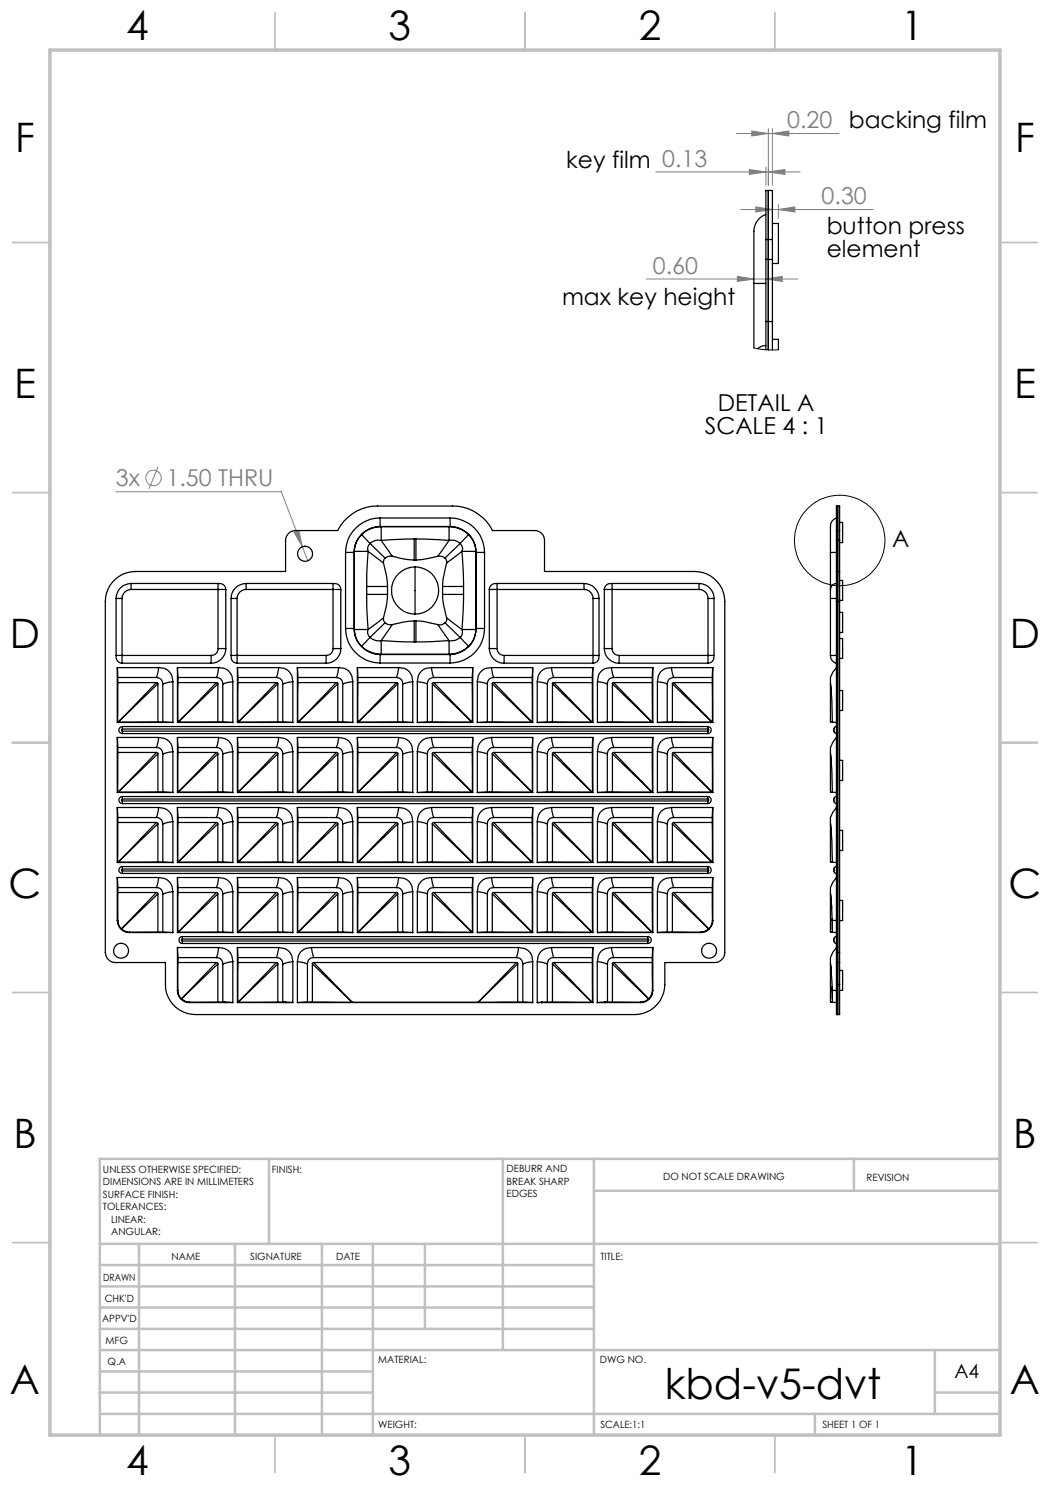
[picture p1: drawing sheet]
<svg xmlns="http://www.w3.org/2000/svg" width="210mm" height="297mm" viewBox="0 0 210 297" stroke-linecap="round" stroke-linejoin="round" font-family="sans-serif">
<g fill="none" stroke="#808080" stroke-width=".2">
<path d="M131.1 34.4h28.9M147.3 26.7h20.5M149.9 33.9l3.3 .5-3.3 .5zM150.4 26.2l3.3 .5-3.3 .5zM153.2 33.4v3.7M153.7 25.7v11.4M153.7 34.4l3.3-.5v1zM154.5 26.7l3.3-.5v1zM154.5 25.7v11.4M129.3 55.8h30.2M147.5 55.3l3.3 .5-3.3 .5zM148.1 41.9h26.6"/>
<path d="M151.2 41.4l3.3 .5-3.3 .5zM153.2 55.8l3.3-.5v1zM154.5 40.9v2.8M155.7 41.9l3.3-.5v1zM155.7 40.9v2.8M23.2 98.4h33.1l4.2 11M31.6 93.3l-1.8 4.5M58.8 106.5l1-.4 .7 3.3zM60.5 109.4l1.1 2.7"/>
<circle cx="30.7" cy="95.6" r="1.56"/>
</g>
<circle cx="167.9" cy="108.1" r="9" fill="none" stroke="#000" stroke-width=".2"/>
<g fill="none" stroke="#c0c0c0" stroke-width=".35">
<path d="M55 2.5v7.5M105 2.5v7.5M155 2.5v7.5M2.5 48.5h7.5M200 48.5h7.5M2.5 98.5h7.5M200 98.5h7.5M2.5 148.5h7.5M200 148.5h7.5M2.5 198.5h7.5M200 198.5h7.5M2.5 248.5h7.5"/>
<path d="M200 248.5h7.5M55 287v7.5M105 287v7.5M155 287v7.5"/>
</g>
<g fill="none" stroke="#c0c0c0" stroke-width=".5">
<path d="M53.8 231.8v17M100.6 231.8v38.2M118.8 231.8v55.2M118.8 238.2h81.2M170.8 231.8v6.4M200 231.8h-180v55.2M20 248.8h180M20 257.3h98.8M20 253h98.8M27.8 248.8v38.2M47 248.8v38.2M64.4 248.8v38.2"/>
<path d="M74.6 248.8v38.2M85 248.8v17M20 265.8h98.8M20 261.5h98.8M20 278.5h54.6M20 274.3h54.6M20 270h180M187 278.5h13M187 270v12.8M20 282.8h180M163 282.8v4.2"/>
</g>
<path d="M10 10h190v277h-190z" fill="none" stroke="#c0c0c0" stroke-width=".7"/>
<g fill="#808080">
<path d="M153.2 55.8l3.3-.5v1zM147.5 55.3l3.3 .5-3.3 .5z"/>
<path d="M58.8 106.5l1.7 2.9-.7-3.3zM150.4 26.2l3.3 .5-3.3 .5zM154.5 26.7l3.3-.5v1zM151.2 41.4l3.3 .5-3.3 .5zM155.7 41.9l3.3-.5v1z"/>
<path d="M149.9 33.9l3.3 .5-3.3 .5zM153.7 34.4l3.3-.5v1z"/>
</g>
<g fill="none" stroke="#000" stroke-width=".25">
<path d="M153.7 38.1v31.9M150.8 56.7h2.4M150.8 56.7v12.9M153.2 47.9v-9.8h1.3v9.8M153.2 47.9v4M153.2 42.9a3.6 3.6 0 0 0-2.4 3.9v9.9M153.2 51.9h1.3M153.2 47.9h1.3M153.2 51.9v12.4M154.5 47.9v4M154.5 44.7h1.2v8h-1.2M154.5 51.9v12.4"/>
<path d="M153.2 64.3v5.7M153.2 69.1a2.49 2.49 0 0 0-1.7 .6M153.2 64.3h1.3M154.5 64.3v5.7M154.5 67.9h1.2v2.1M22.5 116.4a5.9 5.9 0 0 1 4.6-2.1h30v-6.2a1.99 1.99 0 0 1 2-2h8.4a9 9 0 0 1 8-4.9h15a8.8 8.8 0 0 1 8 4.9h8.4a1.93 1.93 0 0 1 2 2v6.2h30.1a6 6 0 0 1 6 6v70.2a2.05 2.05 0 0 1-2.1 2h-9.9v4.4a6 6 0 0 1-6 6h-87.9a6 6 0 0 1-6-6v-4.4h-10a2.05 2.05 0 0 1-2-2v-70.2a5.9 5.9 0 0 1 1.4-3.9zM23.2 119.7h1.2M23.2 119.7v11.4M24.4 119.7v11.4M26.2 116.7v1.2M26.2 116.7a3 3 0 0 0-3 3M26.2 117.9a1.81 1.81 0 0 0-1.8 1.8"/>
<path d="M26.2 116.7h17.4M26.2 117.9h17.4M43.6 116.7a1.29 1.29 0 0 1 1.6 1.2M43.6 117.9h1.6M43.6 116.7v1.2M43.6 117.9v11.8M45.2 117.9v11.8M46.2 119.7h1.2M46.2 119.7v11.4M47.4 119.7v11.4M49.2 116.7v1.2M49.2 116.7a3 3 0 0 0-3 3"/>
<path d="M49.2 117.9a1.81 1.81 0 0 0-1.8 1.8M49.2 116.7h17.4M49.2 117.9h17.4M66.6 116.7a1.29 1.29 0 0 1 1.6 1.2M66.6 117.9h1.6M66.6 116.7v1.2M66.6 117.9v11.8M68.2 117.9v11.8M69.1 110.5h1.7M69.1 110.5v15.2M70.8 110.5v15.2M70.9 110.3h2.7"/>
<path d="M70.9 110.3v15.6M72.3 106.9l1.7 1.8M72.3 106.9a4.8 4.8 0 0 0-1.4 3.4M73.3 118.9l.3 7M73.3 118.9h4.2M73.3 117.3h4.2M73.3 117.3v1.6M73.6 110.3l-.3 7M73.6 110.3l3.1 2.3M74 108.7a1.4 1.4 0 0 0-.4 1.6M74 108.7l3 2.9M76 105.3a5.2 5.2 0 0 0-5.2 5.2"/>
<path d="M76 103.6a6.9 6.9 0 0 0-6.9 6.9M76 103.6v1.7M76 105.3h14M76 103.6h14M76.2 105.3a5.7 5.7 0 0 0-3.9 1.6M76.2 105.3v2.8M76.2 108.1a2.37 2.37 0 0 0-2.2 .6M76.2 108.1l2.3 3.2M76.2 105.3h13.6M76.7 112.6l.7 3 .1 1.7M77 111.6l-.3 .5v.5M77.5 118.9l-.1 1.7-.7 3"/>
<path d="M77.5 117.3v1.6M78.5 111.3l2.3 .5 2 .2M78.5 111.3h-.9l-.6 .3M82.8 107.8l-6.6 .3M82.8 107.8v4.2M82.8 107.8h.4M82.8 112h.4M83 113.4a4.7 4.7 0 0 1 4.7 4.7 4.7 4.7 0 0 1-4.7 4.7M83 113.4v9.4M83 113.4a4.7 4.7 0 0 0-4.7 4.7 4.7 4.7 0 0 0 4.7 4.7M83.2 107.8l6.6 .3M83.2 107.8v4.2"/>
<path d="M87.6 111.3h.9l.5 .3M87.6 111.3l-2.3 .5-2.1 .2M88.5 117.3h4.2M88.5 118.9h4.2M88.5 118.9l.2 1.7 .6 3M88.5 117.3v1.6M89 111.6l.3 .5v.5M89.3 112.6l-.6 3-.2 1.7M89.8 108.1a2.39 2.39 0 0 1 2.2 .6M89.8 105.3v2.8M89.8 105.3a5.9 5.9 0 0 1 3.9 1.6M89.8 108.1l-2.2 3.2"/>
<path d="M90 105.3a5.2 5.2 0 0 1 5.2 5.2M90 103.6v1.7M90 103.6a6.9 6.9 0 0 1 6.9 6.9M92 108.7l.3 .3a1.14 1.14 0 0 1 .1 1.3M92 108.7l-3 2.9M92.4 110.3h2.7M92.4 110.3l.3 7M92.4 110.3l-3.1 2.3M92.7 118.9l-.3 7M92.7 117.3v1.6M93.7 106.9l-1.7 1.8M93.7 106.9a4.6 4.6 0 0 1 1.4 3.4"/>
<path d="M95.1 110.3v15.6M95.2 110.5h1.7M95.2 110.5v15.2M96.9 110.5v15.2M97.9 117.9h1.5M97.9 117.9v11.8M99.4 116.7a1.29 1.29 0 0 0-1.5 1.2M99.4 116.7v1.2M99.4 116.7h17.4M99.4 117.9h17.4M99.4 117.9v11.8M116.8 116.7v1.2"/>
<path d="M116.8 117.9a1.81 1.81 0 0 1 1.8 1.8M116.8 116.7a3 3 0 0 1 3 3M118.6 119.7h1.2M118.6 119.7v11.4M119.8 119.7v11.4M120.9 117.9h1.5M120.9 117.9v11.8M122.4 116.7a1.29 1.29 0 0 0-1.5 1.2M122.4 116.7v1.2M122.4 116.7h17.4M122.4 117.9h17.4M122.4 117.9v11.8"/>
<path d="M139.8 116.7v1.2M139.8 117.9a1.81 1.81 0 0 1 1.8 1.8M139.8 116.7a3 3 0 0 1 3 3M141.6 119.7h1.2M141.6 119.7v11.4M142.8 119.7v11.4M166.1 119.7h1.2M166.1 117.9v1.8M166.1 110.5h1.2M166.1 110.5v7.4M166.1 119.7v11.4M167.3 106.1v-4.9h.6v4.9"/>
<path d="M167.3 114.3v6M167.3 116.7a1.2 1.2 0 0 0-1.2 1.2M167.3 106.1v2M167.3 103.6a1.91 1.91 0 0 0-1.2 2.3v4.6M167.3 114.3h.6M167.3 106.1h.6M167.3 108.1h.6M167.3 108.1v6.2M167.5 101.2v101.7M167.9 114.3v6M167.9 106.1v2M167.9 116.1h.6v4h-.6"/>
<path d="M167.9 104.5h.6v4h-.6M167.9 108.1v6.2M23.2 131.1h1.2M23.2 131.1a1.29 1.29 0 0 0 1.2 1.5M23.5 133.5l.1 2M23.5 133.5h8.2M23.5 133.5v11M23.6 136.5l-.1 7.9M23.6 136.5h7.7M23.6 135.5h7.7M23.6 135.5v1M24.4 131.1v1.5"/>
<path d="M24.4 131.1h17.8M24.4 132.6h17.8M31.3 135.5a1.21 1.21 0 0 1 1.3 1.3M31.3 136.5h.2l.1 .3M31.3 136.5l-7.7 7.9M31.6 136.8l-8 7.6M31.6 136.8v7.6M31.7 133.5l-.4 2M31.7 133.5a2.62 2.62 0 0 1 2.9 2.8M32.6 136.8v7.6M34.6 136.3l-2 .5M34.6 136.3v8.2"/>
<path d="M35.5 133.5l.1 2M35.5 133.5v11M35.5 133.5h8.2M35.6 136.5v7.9M35.6 135.5v1M35.6 136.5h7.7M35.6 135.5h7.7M42.2 131.1v1.5M43.3 135.5a1.21 1.21 0 0 1 1.3 1.3M43.3 136.5h.2l.1 .3M43.3 136.5l-7.7 7.9M43.6 136.8l-8 7.6"/>
<path d="M43.6 136.8v7.6M43.6 129.7h1.6M43.6 129.7a1.33 1.33 0 0 1-1.4 1.4M43.7 133.5l-.4 2M43.7 133.5a2.62 2.62 0 0 1 2.9 2.8M44.6 136.8v7.6M45.2 129.7a2.89 2.89 0 0 1-3 2.9M46.2 131.1h1.2M46.2 131.1a1.29 1.29 0 0 0 1.2 1.5M46.6 136.3l-2 .5M46.6 136.3v8.2M47.4 131.1v1.5"/>
<path d="M47.4 131.1h17.8M47.4 132.6h17.8M47.5 133.5l.1 2M47.5 133.5h8.2M47.5 133.5v11M47.6 136.5v7.9M47.6 136.5h7.7M47.6 135.5h7.7M47.6 135.5v1M55.3 135.5a1.21 1.21 0 0 1 1.3 1.3M55.3 136.5h.2l.1 .3M55.3 136.5l-7.7 7.9"/>
<path d="M55.6 136.8l-8 7.6M55.6 136.8v7.6M55.7 133.5l-.4 2M55.7 133.5a2.62 2.62 0 0 1 2.9 2.8M56.6 136.8v7.6M58.6 136.3l-2 .5M58.6 136.3v8.2M59.5 133.5l.1 2M59.5 133.5h8.2M59.5 133.5v11M59.6 136.5l-.1 7.9M59.6 136.5h7.7"/>
<path d="M59.6 135.5h7.7M59.6 135.5v1M65.2 131.1v1.5M66.6 129.7h1.6M66.6 129.7a1.33 1.33 0 0 1-1.4 1.4M67.3 135.5a1.21 1.21 0 0 1 1.2 1.3M67.3 136.5l.2 .1 .1 .2M67.3 136.5l-7.7 7.9M67.6 136.8l-8 7.6M67.6 136.8v7.6M67.7 133.5l-.4 2M67.7 133.5a2.57 2.57 0 0 1 2.9 2.8"/>
<path d="M68.2 129.7a2.89 2.89 0 0 1-3 2.9M68.5 136.8v7.6M69.1 125.7a7 7 0 0 0 6.9 6.9M69.1 125.7h1.7M70.6 136.3l-2.1 .5M70.6 136.3v8.2M70.8 125.7a5.3 5.3 0 0 0 5.2 5.2M70.9 125.9a4.7 4.7 0 0 0 1.4 3.4M70.9 125.9h2.7M71.5 133.5l.1 2M71.5 133.5h8.2M71.5 133.5v11"/>
<path d="M71.6 136.5l-.1 7.9M71.6 136.5h7.7M71.6 135.5v1M71.6 135.5h7.7M72.3 129.3a5.7 5.7 0 0 0 3.9 1.5M73.6 125.9a1.37 1.37 0 0 0 .4 1.6M74 127.5l-1.7 1.8M74 127.5a2.55 2.55 0 0 0 2.2 .6M76 130.9v1.7M76 130.9h14M76 132.6h14M76.2 128.1v2.7"/>
<path d="M76.2 128.1l6.6 .3M76.2 130.8h13.6M76.7 123.6l-3.1 2.3M76.7 123.6v.5l.3 .5M77 124.6l-3 2.9M77 124.6l.5 .3h1M78.5 124.9l-2.3 3.2M79.3 135.5a1.16 1.16 0 0 1 1.2 1.3M79.3 136.5l.2 .1 .1 .2M79.3 136.5l-7.7 7.9M79.6 136.8l-8 7.6M79.6 136.8v7.6"/>
<path d="M79.7 133.5l-.4 2M79.7 133.5a2.57 2.57 0 0 1 2.8 2.8M80.5 136.8v7.6M82.5 136.3l-2 .5M82.5 136.3v8.2h-11M82.8 124.2v4.2M82.8 124.2h-1l-3.3 .7M82.8 128.4h.4M82.8 124.2h.4M83.2 124.2v4.2M83.2 124.2l1.4 .1 3 .6M83.5 136.3l2 .5"/>
<path d="M83.5 136.3v8.2M85.5 136.8v7.6M86.3 133.5l.4 2M86.3 133.5a2.62 2.62 0 0 0-2.8 2.8M86.3 133.5h8.2M86.5 136.8l7.9 7.6M86.5 136.8v7.6M86.7 135.5a1.21 1.21 0 0 0-1.2 1.3M86.7 136.5h-.1l-.1 .3M86.7 136.5l7.7 7.9M86.7 136.5h7.7M86.7 135.5h7.7"/>
<path d="M87.6 124.9l2.2 3.2M89 124.6l3 2.9M89 124.6l-.5 .3h-.9M89.3 123.6l3.1 2.3M89.3 123.6a.91 .91 0 0 1-.3 1M89.8 128.1v2.7M89.8 128.1l-6.6 .3M90 130.9v1.7M92 127.5a2.51 2.51 0 0 1-2.2 .6M92 127.5l1.7 1.8M92.4 125.9a1.47 1.47 0 0 1-.4 1.6M92.4 125.9h2.7"/>
<path d="M93.7 129.3a5.9 5.9 0 0 1-3.9 1.5M94.4 136.5l.1 7.9M94.4 135.5v1M94.5 133.5l-.1 2M94.5 133.5v11M95.1 125.9a4.5 4.5 0 0 1-1.4 3.4M95.2 125.7a5.2 5.2 0 0 1-5.2 5.2M95.2 125.7h1.7M95.5 136.3l2 .5M95.5 136.3v8.2M96.9 125.7a6.9 6.9 0 0 1-6.9 6.9M97.5 136.8v7.6"/>
<path d="M97.9 129.7h1.5M97.9 129.7a2.95 2.95 0 0 0 2.9 2.9M98.3 133.5l.4 2M98.3 133.5a2.62 2.62 0 0 0-2.8 2.8M98.3 133.5h8.2M98.5 136.8l7.9 7.6M98.5 136.8v7.6M98.7 135.5a1.21 1.21 0 0 0-1.2 1.3M98.7 136.5h-.1l-.1 .3M98.7 136.5l7.7 7.9M98.7 136.5h7.7M98.7 135.5h7.7"/>
<path d="M99.4 129.7a1.39 1.39 0 0 0 1.4 1.4M100.8 131.1v1.5M100.8 131.1h17.8M100.8 132.6h17.8M106.4 136.5l.1 7.9M106.4 135.5v1M106.5 133.5l-.1 2M106.5 133.5v11M107.5 136.3l2 .5M107.5 136.3v8.2M109.5 136.8v7.6M110.3 133.5l.4 2"/>
<path d="M110.3 133.5a2.62 2.62 0 0 0-2.8 2.8M110.3 133.5h8.3M110.5 136.8l7.9 7.6M110.5 136.8v7.6M110.7 135.5a1.21 1.21 0 0 0-1.2 1.3M110.7 136.5l-.2 .1v.2M110.7 136.5l7.7 7.9M110.7 136.5h7.8M110.7 135.5h7.8M118.5 136.5v7.9M118.5 135.5v1M118.6 133.5l-.1 2"/>
<path d="M118.6 133.5v11M118.6 131.1h1.2M118.6 131.1v1.5M119.5 136.3l2 .5M119.5 136.3v8.2M119.8 131.1a1.29 1.29 0 0 1-1.2 1.5M120.9 129.7h1.5M120.9 129.7a2.95 2.95 0 0 0 2.9 2.9M121.5 136.8v7.6M122.3 133.5l.4 2M122.3 133.5a2.57 2.57 0 0 0-2.8 2.8M122.3 133.5h8.3"/>
<path d="M122.4 129.7a1.39 1.39 0 0 0 1.4 1.4M122.5 136.8l7.9 7.6M122.5 136.8v7.6M122.7 135.5a1.21 1.21 0 0 0-1.2 1.3M122.7 136.5l-.2 .1v.2M122.7 136.5l7.7 7.9M122.7 136.5h7.8M122.7 135.5h7.8M123.8 131.1v1.5M123.8 131.1h17.8M123.8 132.6h17.8M130.5 136.5v7.9"/>
<path d="M130.5 135.5v1M130.6 133.5l-.1 2M130.6 133.5v11M131.5 136.3l2 .5M131.5 136.3v8.2M133.5 136.8v7.6M134.3 133.5l.4 2M134.3 133.5a2.57 2.57 0 0 0-2.8 2.8M134.3 133.5h8.3M134.5 136.8l7.9 7.6M134.5 136.8v7.6M134.7 135.5a1.21 1.21 0 0 0-1.2 1.3"/>
<path d="M134.7 136.5l-.2 .1v.2M134.7 136.5l7.7 7.9M134.7 136.5h7.8M134.7 135.5h7.8M141.6 131.1h1.2M141.6 131.1v1.5M142.5 136.5v7.9M142.5 135.5v1M142.6 133.5l-.1 2M142.6 133.5v11M142.8 131.1a1.29 1.29 0 0 1-1.2 1.5M166.1 131.1h1.2"/>
<path d="M166.1 131.1a1.54 1.54 0 0 0 1.2 1.5M166.2 138.5l-.1-1.7v7.6h.4M167.3 133.5l-.7 .9-.5 1.1 .4 8.9M167.3 120.3h.6M167.3 120.3v70.2M167.9 138.1h.6v4h-.6M167.9 122.5h.6v4h-.6M167.9 127.7h.6v4h-.6M167.9 120.3v70.2M23.5 147.5l.1 2M23.5 147.5h8.2M23.5 158.5h11.1"/>
<path d="M23.5 144.5h11.1M23.5 147.5v11M23.5 144.4h.1M23.5 158.4h.1M23.5 158.4v.1M23.5 144.4v.1M23.6 150.5l-.1 7.9M23.6 149.5v1M23.6 150.5h7.7M23.6 149.5h7.7M24.5 145.8a.21 .21 0 0 0-.2 .2 .21 .21 0 0 0 .2 .2M24.5 146.2v.5"/>
<path d="M24.5 145.3a.71 .71 0 0 0-.7 .7 .71 .71 0 0 0 .7 .7M24.5 145.3v.5M24.5 159.8a.19 .19 0 0 0-.2 .2 .19 .19 0 0 0 .2 .2M24.5 159.3a.71 .71 0 0 0-.7 .7 .71 .71 0 0 0 .7 .7M24.5 159.3v.5M24.5 159.8h117.1M24.5 159.3h117.1M24.5 146.7h117.1M24.5 146.2h117.1M24.5 145.8h117.1M24.5 145.3h117.1M31.3 149.5a1.21 1.21 0 0 1 1.3 1.3"/>
<path d="M31.3 150.5l.3 .3M31.3 150.5l-7.7 7.9M31.6 144.4h-8M31.6 150.8l-8 7.6M31.6 158.4h-8M31.6 150.8v7.6M31.6 144.4h1M31.6 158.4h1M31.7 147.5l-.4 2M31.7 147.5a2.67 2.67 0 0 1 2.9 2.9M32.6 144.4l2 .1M32.6 158.4l2 .1"/>
<path d="M32.6 150.8v7.6M34.6 150.4l-2 .4M34.6 150.4v8.1M35.5 147.5l.1 2M35.5 147.5v11M35.5 147.5h8.2M35.5 158.5h11.1M35.5 144.5h11.1M35.6 144.4h.1M35.6 158.4h.1M35.6 158.4l-.1 .1M35.6 144.4l-.1 .1"/>
<path d="M35.6 150.5v7.9M35.6 149.5v1M35.6 150.5h7.7M35.6 149.5h7.7M43.3 149.5a1.21 1.21 0 0 1 1.3 1.3M43.3 150.5l.3 .3M43.3 150.5l-7.7 7.9M43.6 150.8l-8 7.6M43.6 158.4h-8M43.6 144.4h-8M43.6 150.8v7.6M43.6 144.4h1"/>
<path d="M43.6 158.4h1M43.7 147.5l-.4 2M43.7 147.5a2.67 2.67 0 0 1 2.9 2.9M44.6 144.4l2 .1M44.6 158.4l2 .1M44.6 150.8v7.6M46.6 150.4l-2 .4M46.6 150.4v8.1M47.5 147.5l.1 2M47.5 147.5h8.2M47.5 158.5h11.1M47.5 144.5h11.1"/>
<path d="M47.5 147.5v11M47.6 144.4h.1M47.6 158.4h.1M47.6 158.4l-.1 .1M47.6 144.4l-.1 .1M47.6 150.5v7.9M47.6 150.5h7.7M47.6 149.5h7.7M47.6 149.5v1M55.3 149.5a1.21 1.21 0 0 1 1.3 1.3M55.3 150.5l.3 .3M55.3 150.5l-7.7 7.9"/>
<path d="M55.6 150.8l-8 7.6M55.6 158.4h-8M55.6 144.4h-8M55.6 150.8v7.6M55.6 144.4h1M55.6 158.4h1M55.7 147.5l-.4 2M55.7 147.5a2.67 2.67 0 0 1 2.9 2.9M56.6 158.4l2 .1M56.6 144.4l2 .1M56.6 150.8v7.6M58.6 150.4l-2 .4"/>
<path d="M58.6 150.4v8.1M59.5 147.5l.1 2M59.5 147.5h8.2M59.5 147.5v11M59.5 158.5h11.1M59.5 144.5h11.1M59.5 144.4h.1M59.5 158.4h.1M59.5 144.4v.1M59.5 158.4v.1M59.6 150.5l-.1 7.9M59.6 149.5v1"/>
<path d="M59.6 150.5h7.7M59.6 149.5h7.7M67.3 149.5a1.21 1.21 0 0 1 1.2 1.3M67.3 150.5l.2 .1 .1 .2M67.3 150.5l-7.7 7.9M67.6 150.8l-8 7.6M67.6 158.4h-8M67.6 144.4h-8M67.6 150.8v7.6M67.6 144.4h.9M67.6 158.4h.9M67.7 147.5l-.4 2"/>
<path d="M67.7 147.5a2.62 2.62 0 0 1 2.9 2.9M68.5 158.4l2.1 .1M68.5 144.4l2.1 .1M68.5 150.8v7.6M70.6 150.4l-2.1 .4M70.6 150.4v8.1M71.5 147.5l.1 2M71.5 147.5h8.2M71.5 147.5v11M71.5 144.4h.1M71.5 158.4h.1M71.5 144.4v.1"/>
<path d="M71.5 158.4v.1M71.6 150.5l-.1 7.9M71.6 149.5v1M71.6 150.5h7.7M71.6 149.5h7.7M79.3 149.5a1.16 1.16 0 0 1 1.2 1.3M79.3 150.5l.2 .1 .1 .2M79.3 150.5l-7.7 7.9M79.6 150.8l-8 7.6M79.6 158.4h-8M79.6 144.4h-8M79.6 150.8v7.6"/>
<path d="M79.6 144.4h.9M79.6 158.4h.9M79.7 147.5l-.4 2M79.7 147.5a2.62 2.62 0 0 1 2.8 2.9M80.5 158.4l2.1 .1M80.5 144.4l2.1 .1M80.5 150.8v7.6M82.5 150.4l-2 .4M82.5 150.4v8.1h-11M83.5 150.4l2 .4M83.5 150.4v8.1M83.5 158.5h11"/>
<path d="M83.5 144.5h11M85.5 144.4l-2 .1M85.5 158.4l-2 .1M85.5 144.4h1M85.5 158.4h1M85.5 150.8v7.6M86.3 147.5l.4 2M86.3 147.5a2.67 2.67 0 0 0-2.8 2.9M86.3 147.5h8.2M86.5 144.4h7.9M86.5 150.8l7.9 7.6M86.5 158.4h7.9"/>
<path d="M86.5 150.8v7.6M86.7 149.5a1.21 1.21 0 0 0-1.2 1.3M86.7 150.5l-.2 .3M86.7 150.5l7.7 7.9M86.7 150.5h7.7M86.7 149.5h7.7M94.4 144.4h.1M94.4 158.4h.1M94.4 150.5l.1 7.9M94.4 149.5v1M94.5 144.4v.1M94.5 158.4v.1"/>
<path d="M94.5 147.5l-.1 2M94.5 147.5v11M95.5 150.4l2 .4M95.5 150.4v8.1M95.5 158.5h11M95.5 144.5h11M97.5 144.4l-2 .1M97.5 158.4l-2 .1M97.5 144.4h1M97.5 158.4h1M97.5 150.8v7.6M98.3 147.5l.4 2"/>
<path d="M98.3 147.5a2.67 2.67 0 0 0-2.8 2.9M98.3 147.5h8.2M98.5 144.4h7.9M98.5 150.8l7.9 7.6M98.5 158.4h7.9M98.5 150.8v7.6M98.7 149.5a1.21 1.21 0 0 0-1.2 1.3M98.7 150.5l-.2 .3M98.7 150.5l7.7 7.9M98.7 150.5h7.7M98.7 149.5h7.7M106.4 144.4h.1"/>
<path d="M106.4 158.4h.1M106.4 150.5l.1 7.9M106.4 149.5v1M106.5 158.4v.1M106.5 144.4v.1M106.5 147.5l-.1 2M106.5 147.5v11M107.5 150.4l2 .4M107.5 150.4v8.1M107.5 158.5h11.1M107.5 144.5h11.1M109.5 158.4l-2 .1"/>
<path d="M109.5 144.4l-2 .1M109.5 144.4h1M109.5 158.4h1M109.5 150.8v7.6M110.3 147.5l.4 2M110.3 147.5a2.67 2.67 0 0 0-2.8 2.9M110.3 147.5h8.3M110.5 144.4h7.9M110.5 150.8l7.9 7.6M110.5 158.4h7.9M110.5 150.8v7.6M110.7 149.5a1.21 1.21 0 0 0-1.2 1.3"/>
<path d="M110.7 150.5l-.2 .1v.2M110.7 150.5l7.7 7.9M110.7 150.5h7.8M110.7 149.5h7.8M118.4 144.4h.1M118.4 158.4h.1M118.5 150.5v7.9M118.5 149.5v1M118.5 158.4l.1 .1M118.5 144.4l.1 .1M118.6 147.5l-.1 2M118.6 147.5v11"/>
<path d="M119.5 150.4l2 .4M119.5 150.4v8.1M119.5 158.5h11.1M119.5 144.5h11.1M121.5 144.4l-2 .1M121.5 158.4l-2 .1M121.5 144.4h1M121.5 158.4h1M121.5 150.8v7.6M122.3 147.5l.4 2M122.3 147.5a2.62 2.62 0 0 0-2.8 2.9M122.3 147.5h8.3"/>
<path d="M122.5 150.8l7.9 7.6M122.5 158.4h7.9M122.5 144.4h7.9M122.5 150.8v7.6M122.7 149.5a1.21 1.21 0 0 0-1.2 1.3M122.7 150.5l-.2 .1v.2M122.7 150.5l7.7 7.9M122.7 150.5h7.8M122.7 149.5h7.8M130.4 144.4h.1M130.4 158.4h.1M130.5 150.5v7.9"/>
<path d="M130.5 149.5v1M130.5 158.4l.1 .1M130.5 144.4l.1 .1M130.6 147.5l-.1 2M130.6 147.5v11M131.5 150.4l2 .4M131.5 150.4v8.1M131.5 158.5h11.1M131.5 144.5h11.1M133.5 158.4l-2 .1M133.5 144.4l-2 .1M133.5 144.4h1"/>
<path d="M133.5 158.4h1M133.5 150.8v7.6M134.3 147.5l.4 2M134.3 147.5a2.62 2.62 0 0 0-2.8 2.9M134.3 147.5h8.3M134.5 150.8l7.9 7.6M134.5 158.4h7.9M134.5 144.4h7.9M134.5 150.8v7.6M134.7 149.5a1.21 1.21 0 0 0-1.2 1.3M134.7 150.5l-.2 .1v.2M134.7 150.5l7.7 7.9"/>
<path d="M134.7 150.5h7.8M134.7 149.5h7.8M141.6 145.8a.22 .22 0 0 1 .1 .2 .22 .22 0 0 1-.1 .2M141.6 145.3v.5M141.6 145.3a.71 .71 0 0 1 .6 .7 .71 .71 0 0 1-.6 .7M141.6 146.2v.5M141.6 159.8a.19 .19 0 0 1 .1 .2 .19 .19 0 0 1-.1 .2M141.6 159.3v.5M141.6 159.3a.71 .71 0 0 1 .6 .7 .71 .71 0 0 1-.6 .7M142.4 144.4h.1M142.4 158.4h.1M142.5 150.5v7.9"/>
<path d="M142.5 149.5v1M142.5 158.4l.1 .1M142.5 144.4l.1 .1M142.6 147.5l-.1 2M142.6 147.5v11M166.2 152.5l-.1-1.7v7.6h.4M166.5 158.4l.8 .1M166.5 144.4l.8 .1M167.3 147.5l-.7 .9-.5 1.1 .4 8.9M167.3 159.3a.75 .75 0 0 0-.5 .7 .75 .75 0 0 0 .5 .7M167.3 145.3a.75 .75 0 0 0-.5 .7 .75 .75 0 0 0 .5 .7M167.9 152.1h.6v4h-.6"/>
<path d="M23.5 175.5l.1 2M23.5 161.5l.1 2M23.5 175.5h8.2M23.5 161.5h8.2M23.5 172.5h11.1M23.5 161.5v11M23.5 175.5v8.6M23.5 172.4h.1M23.5 172.4v.1M23.6 164.5l-.1 7.9M23.6 178.5v5.5M23.6 164.5h7.7"/>
<path d="M23.6 163.5v1M23.6 177.5v1M23.6 163.5h7.7M23.6 178.5h7.7M23.6 177.5h7.7M24.5 160.2v.5M24.5 173.8a.19 .19 0 0 0-.2 .2 .19 .19 0 0 0 .2 .2M24.5 174.2v.5M24.5 173.3a.69 .69 0 0 0-.7 .7 .69 .69 0 0 0 .7 .7M24.5 173.3v.5M24.5 173.8h117.1M24.5 173.3h117.1"/>
<path d="M24.5 174.7h117.1M24.5 174.2h117.1M24.5 160.7h117.1M24.5 160.2h117.1M31.3 177.5a1.21 1.21 0 0 1 1.3 1.3M31.3 163.5l.7 .2a1.13 1.13 0 0 1 .6 1.1M31.3 164.5l.3 .3M31.3 178.5l.3 .3M31.3 178.5l-7 7.3-.6-.9-.1-.9M31.3 164.5l-7.7 7.9M31.6 164.8l-8 7.6M31.6 172.4h-8"/>
<path d="M31.6 178.8l-7.3 7M31.6 164.8v7.6M31.6 178.8v7.6M31.6 172.4h1M31.7 175.5l-.4 2M31.7 175.5a2.67 2.67 0 0 1 2.9 2.8M31.7 161.5l-.4 2M31.7 161.5a2.67 2.67 0 0 1 2.9 2.8M32.6 172.4l2 .1M32.6 164.8v7.6M32.6 178.8v7.6M34.6 178.3l-2 .5"/>
<path d="M34.6 164.3l-2 .5M34.6 164.3v8.2M34.6 178.3v8.2M35.5 161.5l.1 2M35.5 175.5l.1 2M35.5 161.5v11M35.5 175.5v11M35.5 175.5h8.2M35.5 161.5h8.2M35.5 172.5h11.1M35.6 172.4h.1M35.6 172.4l-.1 .1"/>
<path d="M35.6 164.5v7.9M35.6 178.5v7.9M35.6 163.5v1M35.6 177.5v1M35.6 164.5h7.7M35.6 163.5h7.7M35.6 178.5h7.7M35.6 177.5h7.7M43.3 163.5a1.21 1.21 0 0 1 1.3 1.3M43.3 177.5a1.21 1.21 0 0 1 1.3 1.3M43.3 178.5l.3 .3M43.3 164.5l.3 .3"/>
<path d="M43.3 178.5l-7.7 7.9M43.3 164.5l-7.7 7.9M43.6 164.8l-8 7.6M43.6 172.4h-8M43.6 178.8l-8 7.6M43.6 164.8v7.6M43.6 178.8v7.6M43.6 172.4h1M43.7 161.5l-.4 2M43.7 161.5a2.67 2.67 0 0 1 2.9 2.8M43.7 175.5l-.4 2M43.7 175.5a2.67 2.67 0 0 1 2.9 2.8"/>
<path d="M44.6 172.4l2 .1M44.6 164.8v7.6M44.6 178.8v7.6M46.6 164.3l-2 .5M46.6 178.3l-2 .5M46.6 164.3v8.2M46.6 178.3v8.2M47.5 161.5l.1 2M47.5 175.5l.1 2M47.5 175.5h8.2M47.5 161.5h8.2M47.5 172.5h11.1"/>
<path d="M47.5 161.5v11M47.5 175.5v11M47.6 172.4h.1M47.6 172.4l-.1 .1M47.6 178.5v7.9M47.6 164.5v7.9M47.6 164.5h7.7M47.6 163.5h7.7M47.6 178.5h7.7M47.6 177.5h7.7M47.6 163.5v1M47.6 177.5v1"/>
<path d="M55.3 163.5l.7 .2a1.04 1.04 0 0 1 .6 1.1M55.3 177.5a1.21 1.21 0 0 1 1.3 1.3M55.3 164.5l.3 .3M55.3 178.5l.3 .3M55.3 164.5l-7.7 7.9M55.3 178.5l-7.7 7.9M55.6 164.8l-8 7.6M55.6 172.4h-8M55.6 178.8l-8 7.6M55.6 164.8v7.6M55.6 178.8v7.6M55.6 172.4h1"/>
<path d="M55.7 161.5l-.4 2M55.7 161.5a2.67 2.67 0 0 1 2.9 2.8M55.7 175.5l-.4 2M55.7 175.5a2.67 2.67 0 0 1 2.9 2.8M56.6 172.4l2 .1M56.6 164.8v7.6M56.6 178.8v7.6M58.6 164.3l-2 .5M58.6 178.3l-2 .5M58.6 164.3v8.2M58.6 178.3v8.2M59.5 175.5l.1 2"/>
<path d="M59.5 161.5l.1 2M59.5 175.5h8.2M59.5 161.5h8.2M59.5 161.5v11M59.5 175.5v11M59.5 172.5h11.1M59.5 172.4h.1M59.5 172.4v.1M59.6 164.5l-.1 7.9M59.6 178.5l-.1 7.9M59.6 164.5h7.7M59.6 163.5h7.7"/>
<path d="M59.6 178.5h7.7M59.6 163.5v1M59.6 177.5v1M59.6 177.5h7.7M67.3 177.5a1.21 1.21 0 0 1 1.2 1.3M67.3 163.5l.7 .2a1.04 1.04 0 0 1 .5 1.1M67.3 178.5l.2 .1 .1 .2M67.3 164.5l.2 .1 .1 .2M67.3 178.5l-7.7 7.9M67.3 164.5l-7.7 7.9M67.6 178.8l-8 7.6M67.6 164.8l-8 7.6"/>
<path d="M67.6 172.4h-8M67.6 164.8v7.6M67.6 178.8v7.6M67.6 172.4h.9M67.7 175.5l-.4 2M67.7 175.5a2.62 2.62 0 0 1 2.9 2.8M67.7 161.5l-.4 2M67.7 161.5a2.62 2.62 0 0 1 2.9 2.8M68.5 172.4l2.1 .1M68.5 164.8v7.6M68.5 178.8v7.6M70.6 178.3l-2.1 .5"/>
<path d="M70.6 164.3l-2.1 .5M70.6 164.3v8.2M70.6 178.3v8.2M71.5 161.5l.1 2M71.5 175.5l.1 2M71.5 175.5h8.2M71.5 161.5h8.2M71.5 161.5v11M71.5 175.5v11M71.5 172.4h.1M71.5 172.4v.1M71.6 164.5l-.1 7.9"/>
<path d="M71.6 178.5l-.1 7.9M71.6 163.5v1M71.6 177.5v1M71.6 164.5h7.7M71.6 163.5h7.7M71.6 178.5h7.7M71.6 177.5h7.7M79.3 163.5l.7 .2a1.04 1.04 0 0 1 .5 1.1M79.3 177.5a1.16 1.16 0 0 1 1.2 1.3M79.3 178.5l.2 .1 .1 .2M79.3 164.5l.2 .1 .1 .2M79.3 178.5l-7.7 7.9"/>
<path d="M79.3 164.5l-7.7 7.9M79.6 164.8l-8 7.6M79.6 172.4h-8M79.6 178.8l-8 7.6M79.6 164.8v7.6M79.6 178.8v7.6M79.6 172.4h.9M79.7 161.5l-.4 2M79.7 161.5a2.62 2.62 0 0 1 2.8 2.8M79.7 175.5l-.4 2M79.7 175.5a2.62 2.62 0 0 1 2.8 2.8M80.5 172.4l2.1 .1"/>
<path d="M80.5 164.8v7.6M80.5 178.8v7.6M82.5 164.3l-2 .5M82.5 178.3l-2 .5M82.5 164.3v8.2h-11M82.5 178.3v8.2h-11M83.5 178.3l2 .5M83.5 164.3l2 .5M83.5 164.3v8.2M83.5 178.3v8.2M83.5 172.5h11M85.5 172.4l-2 .1"/>
<path d="M85.5 172.4h1M85.5 164.8v7.6M85.5 178.8v7.6M86.3 175.5l.4 2M86.3 175.5a2.67 2.67 0 0 0-2.8 2.8M86.3 161.5l.4 2M86.3 161.5a2.67 2.67 0 0 0-2.8 2.8M86.3 175.5h8.2M86.3 161.5h8.2M86.5 178.8l7.9 7.6M86.5 164.8l7.9 7.6M86.5 172.4h7.9"/>
<path d="M86.5 164.8v7.6M86.5 178.8v7.6M86.7 177.5a1.21 1.21 0 0 0-1.2 1.3M86.7 163.5a1.21 1.21 0 0 0-1.2 1.3M86.7 178.5l-.2 .3M86.7 164.5l-.2 .3M86.7 164.5l7.7 7.9M86.7 178.5l7.7 7.9M86.7 164.5h7.7M86.7 163.5h7.7M86.7 178.5h7.7M86.7 177.5h7.7"/>
<path d="M94.4 172.4h.1M94.4 164.5l.1 7.9M94.4 178.5l.1 7.9M94.4 163.5v1M94.4 177.5v1M94.5 172.4v.1M94.5 175.5l-.1 2M94.5 161.5l-.1 2M94.5 161.5v11M94.5 175.5v11M95.5 164.3l2 .5M95.5 178.3l2 .5"/>
<path d="M95.5 164.3v8.2M95.5 178.3v8.2M95.5 172.5h11M97.5 172.4l-2 .1M97.5 172.4h1M97.5 164.8v7.6M97.5 178.8v7.6M98.3 161.5l.4 2M98.3 161.5a2.67 2.67 0 0 0-2.8 2.8M98.3 175.5l.4 2M98.3 175.5a2.67 2.67 0 0 0-2.8 2.8M98.3 175.5h8.2"/>
<path d="M98.3 161.5h8.2M98.5 164.8l7.9 7.6M98.5 172.4h7.9M98.5 178.8l7.9 7.6M98.5 164.8v7.6M98.5 178.8v7.6M98.7 163.5a1.21 1.21 0 0 0-1.2 1.3M98.7 177.5a1.21 1.21 0 0 0-1.2 1.3M98.7 164.5l-.2 .3M98.7 178.5l-.2 .3M98.7 178.5l7.7 7.9M98.7 164.5l7.7 7.9"/>
<path d="M98.7 164.5h7.7M98.7 163.5h7.7M98.7 178.5h7.7M98.7 177.5h7.7M106.4 172.4h.1M106.4 178.5l.1 7.9M106.4 164.5l.1 7.9M106.4 163.5v1M106.4 177.5v1M106.5 172.4v.1M106.5 175.5l-.1 2M106.5 161.5l-.1 2"/>
<path d="M106.5 161.5v11M106.5 175.5v11M107.5 178.3l2 .5M107.5 164.3l2 .5M107.5 164.3v8.2M107.5 178.3v8.2M107.5 172.5h11.1M109.5 172.4l-2 .1M109.5 172.4h1M109.5 164.8v7.6M109.5 178.8v7.6M110.3 175.5l.4 2"/>
<path d="M110.3 175.5a2.67 2.67 0 0 0-2.8 2.8M110.3 161.5l.4 2M110.3 161.5a2.67 2.67 0 0 0-2.8 2.8M110.3 175.5h8.3M110.3 161.5h8.3M110.5 178.8l7.9 7.6M110.5 164.8l7.9 7.6M110.5 172.4h7.9M110.5 164.8v7.6M110.5 178.8v7.6M110.7 177.5a1.21 1.21 0 0 0-1.2 1.3M110.7 163.5a1.21 1.21 0 0 0-1.2 1.3"/>
<path d="M110.7 178.5l-.2 .1v.2M110.7 164.5l-.2 .1v.2M110.7 178.5l7.7 7.9M110.7 164.5l7.7 7.9M110.7 164.5h7.8M110.7 163.5h7.8M110.7 178.5h7.8M110.7 177.5h7.8M118.4 172.4h.1M118.5 178.5v7.9M118.5 164.5v7.9M118.5 163.5v1"/>
<path d="M118.5 177.5v1M118.5 172.4l.1 .1M118.6 175.5l-.1 2M118.6 161.5l-.1 2M118.6 161.5v11M118.6 175.5v11M119.5 178.3l2 .5M119.5 164.3l2 .5M119.5 164.3v8.2M119.5 178.3v8.2M119.5 172.5h11.1M121.5 172.4l-2 .1"/>
<path d="M121.5 172.4h1M121.5 164.8v7.6M121.5 178.8v7.6M122.3 175.5l.4 2M122.3 175.5a2.62 2.62 0 0 0-2.8 2.8M122.3 161.5l.4 2M122.3 161.5a2.62 2.62 0 0 0-2.8 2.8M122.3 175.5h8.3M122.3 161.5h8.3M122.5 164.8l7.9 7.6M122.5 172.4h7.9M122.5 178.8l7.9 7.6"/>
<path d="M122.5 164.8v7.6M122.5 178.8v7.6M122.7 177.5a1.21 1.21 0 0 0-1.2 1.3M122.7 163.5a1.21 1.21 0 0 0-1.2 1.3M122.7 178.5l-.2 .1v.2M122.7 164.5l-.2 .1v.2M122.7 164.5l7.7 7.9M122.7 178.5l7.7 7.9M122.7 164.5h7.8M122.7 163.5h7.8M122.7 178.5h7.8M122.7 177.5h7.8"/>
<path d="M130.4 172.4h.1M130.5 164.5v7.9M130.5 178.5v7.9M130.5 163.5v1M130.5 177.5v1M130.5 172.4l.1 .1M130.6 161.5l-.1 2M130.6 175.5l-.1 2M130.6 161.5v11M130.6 175.5v11M131.5 178.3l2 .5M131.5 164.3l2 .5"/>
<path d="M131.5 164.3v8.2M131.5 178.3v8.2M131.5 172.5h11.1M133.5 172.4l-2 .1M133.5 172.4h1M133.5 164.8v7.6M133.5 178.8v7.6M134.3 175.5l.4 2M134.3 175.5a2.62 2.62 0 0 0-2.8 2.8M134.3 161.5l.4 2M134.3 161.5a2.62 2.62 0 0 0-2.8 2.8M134.3 175.5h8.3"/>
<path d="M134.3 161.5h8.3M134.5 164.8l7.9 7.6M134.5 172.4h7.9M134.5 178.8l7.2 7M134.5 164.8v7.6M134.5 178.8v7.6M134.7 177.5a1.21 1.21 0 0 0-1.2 1.3M134.7 163.5a1.21 1.21 0 0 0-1.2 1.3M134.7 178.5l-.2 .1v.2M134.7 164.5l-.2 .1v.2M134.7 178.5l7 7.3M134.7 164.5l7.7 7.9"/>
<path d="M134.7 164.5h7.8M134.7 163.5h7.8M134.7 178.5h7.8M134.7 177.5h7.8M141.6 173.8a.19 .19 0 0 1 .1 .2 .19 .19 0 0 1-.1 .2M141.6 173.3v.5M141.6 173.3a.69 .69 0 0 1 .6 .7 .69 .69 0 0 1-.6 .7M141.6 174.2v.5M141.6 160.2v.5M142.4 172.4h.1M142.5 178.5v5.5M142.5 164.5v7.9"/>
<path d="M142.5 163.5v1M142.5 177.5v1M142.5 172.4l.1 .1M142.6 175.5l-.1 2M142.6 161.5l-.1 2M142.6 161.5v11M142.6 175.5v8.6M166.2 166.5l-.1-1.7v7.6h.4M166.5 172.4l.8 .1M167.3 175.5l-.7 .9-.5 1.1 .3 6.5M167.3 161.5l-.7 .9-.5 1.1 .4 8.9M167.3 173.3a.73 .73 0 0 0-.5 .7 .73 .73 0 0 0 .5 .7"/>
<path d="M167.9 166.1h.6v4h-.6M23.5 184.1a2.41 2.41 0 0 0 2.4 2.4M23.6 184l-.1 .1M24.3 185.8l.6 .4 1 .2M25.9 186.5h8.7M25.9 186.4v.1M31.6 186.4h-5.7M31.6 186.4h1M32.6 186.4l2 .1M35.5 189.5l.1 2M35.5 198.1a2.35 2.35 0 0 0 2.4 2.4M35.5 189.5h8.2"/>
<path d="M35.5 189.5v8.6M35.5 186.5h11.1M35.6 198l-.1 .1M35.6 186.4h.1M35.6 186.4l-.1 .1M35.6 192.5v5.5M35.6 191.5h7.7M35.6 192.5h7.7M35.6 191.5v1M36.5 187.8a.19 .19 0 0 0-.2 .2 .19 .19 0 0 0 .2 .2M36.5 188.2v.5M36.5 187.3a.69 .69 0 0 0-.7 .7 .69 .69 0 0 0 .7 .7"/>
<path d="M36.5 187.3v.5M36.5 188.7h93M36.5 188.2h93M36.5 187.8h93M36.5 187.3h93M43.3 191.5a1.21 1.21 0 0 1 1.3 1.3M43.3 192.5h.2l.1 .3M43.3 192.5l-7 7.3-.6-1-.1-.8M43.6 192.8l-7.3 7 .7 .4 .9 .2M43.6 186.4h-8M43.6 192.8v7.6M43.6 186.4h1"/>
<path d="M43.7 189.5l-.4 2M43.7 189.5a2.62 2.62 0 0 1 2.9 2.8M44.6 186.4l2 .1M44.6 192.8v7.6M46.6 192.3l-2 .5M46.6 192.3v8.2M47.5 189.5l.1 2M47.5 189.5h8.2M47.5 186.5h11.1M47.5 189.5v11M47.6 186.4h.1M47.6 186.4l-.1 .1"/>
<path d="M47.6 192.5v7.9M47.6 191.5h7.7M47.6 192.5h7.7M47.6 191.5v1M55.3 191.5a1.21 1.21 0 0 1 1.3 1.3M55.3 192.5h.2l.1 .3M55.3 192.5l-7.7 7.9M55.6 186.4h-8M55.6 192.8l-8 7.6M55.6 192.8v7.6M55.6 186.4h1M55.7 189.5l-.4 2"/>
<path d="M55.7 189.5a2.62 2.62 0 0 1 2.9 2.8M56.6 186.4l2 .1M56.6 192.8v7.6M58.6 192.3l-2 .5M58.6 192.3v8.2M59.5 192.3l2 .5M59.5 192.3v8.2M59.5 186.5h11.1M59.5 186.4h.1M59.5 186.4v.1M61.5 192.8v7.6M62.3 189.5l.4 2"/>
<path d="M62.3 189.5a2.62 2.62 0 0 0-2.8 2.8M62.3 189.5h41.4M62.5 192.8l7.9 7.6M62.5 192.8v7.6M62.7 191.5a1.21 1.21 0 0 0-1.2 1.3M62.7 192.5l-.2 .1v.2M62.7 192.5l7.7 7.9M62.7 191.5h40.6M62.7 192.5h40.6M67.6 186.4h-8M67.6 186.4h.9M68.5 186.4l2.1 .1"/>
<path d="M71.5 186.4h.1M71.5 186.4v.1M79.6 186.4h-8M79.6 186.4h.9M80.5 186.4l2.1 .1M83.5 186.5h11M85.5 186.4l-2 .1M85.5 186.4h1M86.5 186.4h7.9M94.4 186.4h.1M94.5 186.4v.1M95.5 186.5h11"/>
<path d="M97.5 186.4l-2 .1M97.5 186.4h1M98.5 186.4h7.9M103.3 191.5a1.21 1.21 0 0 1 1.3 1.3M103.3 192.5h.2v.3M103.3 192.5l-7.7 7.9M103.5 192.8l-7.9 7.6M103.5 192.8v7.6M103.7 189.5l-.4 2M103.7 189.5a2.57 2.57 0 0 1 2.8 2.8M104.6 192.8v7.6M106.4 186.4h.1"/>
<path d="M106.5 186.4v.1M106.5 192.3l-1.9 .5M106.5 192.3v8.2M107.5 192.3l2 .5M107.5 192.3v8.2M107.5 186.5h11.1M109.5 186.4l-2 .1M109.5 186.4h1M109.5 192.8v7.6M110.3 189.5l.4 2M110.3 189.5a2.62 2.62 0 0 0-2.8 2.8M110.3 189.5h8.3"/>
<path d="M110.5 192.8l7.9 7.6M110.5 186.4h7.9M110.5 192.8v7.6M110.7 191.5a1.21 1.21 0 0 0-1.2 1.3M110.7 192.5h-.2v.3M110.7 192.5l7.7 7.9M110.7 191.5h7.8M110.7 192.5h7.8M118.4 186.4h.1M118.5 192.5v7.9M118.5 191.5v1M118.5 186.4l.1 .1"/>
<path d="M118.6 189.5l-.1 2M118.6 189.5v11M119.5 186.5h11.1M121.5 186.4l-2 .1M121.5 186.4h1M121.5 192.8v7.6M122.3 189.5l.4 2M122.3 189.5a2.57 2.57 0 0 0-2.8 2.8M122.3 189.5h8.3M122.5 192.8l7.2 7M122.5 186.4h7.9M122.5 192.8v7.6"/>
<path d="M122.7 191.5a1.21 1.21 0 0 0-1.2 1.3l-2-.5v8.2M122.7 192.5l-.2 .1v.2M122.7 192.5l7.1 7.3M122.7 191.5h7.8M122.7 192.5h7.8M129.5 187.8a.19 .19 0 0 1 .3 .2 .19 .19 0 0 1-.3 .2M129.5 187.3v.5M129.5 187.3a.69 .69 0 0 1 .7 .7 .69 .69 0 0 1-.7 .7M129.5 188.2v.5M129.8 199.8l-.7 .4-1 .2M130.4 186.4h.1M130.5 192.5v5.5"/>
<path d="M130.5 191.5v1M130.5 198l-.1 .8-.6 1M130.5 198l.1 .1M130.5 186.4l.1 .1M130.6 189.5l-.1 2M130.6 198.1a2.41 2.41 0 0 1-2.4 2.4M130.6 189.5v8.6M131.5 186.5h8.7M133.5 186.4l-2 .1M133.5 186.4h1M134.5 186.4h5.6M140.1 186.4l.1 .1"/>
<path d="M141.7 185.8l-.8 .5-.8 .1M141.7 185.8h.1M142.5 184l-.3 1.1-.5 .7M142.5 184l.1 .1M142.6 184.1a2.41 2.41 0 0 1-2.4 2.4M166.2 194l-.1-1.2v7.6h.3M166.3 181.7l-.2-2.9v7.6h.3M166.4 197.3l.1 2.5M166.4 198l.1 1.8M166.4 184l.1 1.8M166.4 198l.9 .1M166.4 186.4l.9 .1"/>
<path d="M166.4 184l.9 .1M166.4 183.8l.1 2M166.5 199.8l-.1 .6M166.5 185.8l-.1 .6M167.3 196.9v6h.6v-6M167.3 189.5a3.5 3.5 0 0 0-1.1 3.7l.2 4.8M167.3 190.5v2M167.3 187.3a.73 .73 0 0 0-.5 .7 .73 .73 0 0 0 .5 .7M167.3 192.5h.6M167.3 190.5h.6M167.3 196.9h.6M167.3 192.5v4.4"/>
<path d="M167.9 190.5v2M167.9 180.1h.6v4h-.6M167.9 194.1h.6v4h-.6M167.9 192.5v4.4M37.9 200.5h8.7M37.9 200.4v.1M43.6 200.4h1M43.6 200.4h-5.7M44.6 200.4h.4M45 200.4l1.6 .1M45 200.4l.1 .1M47.5 200.5h11.1"/>
<path d="M47.6 200.4h.1M47.6 200.4l-.1 .1M55.6 200.4h-8M55.6 200.4h1M56.6 200.4h.4M57 200.4l1.6 .1M57 200.4l.1 .1M57.1 200.5h.1M59.5 200.5h47M61.5 200.4l-2 .1M61.5 200.4h1M62.5 200.4h7.9"/>
<path d="M70.4 200.4h25.2M103.5 200.4h-7.9M103.5 200.4h1.1M104.6 200.4l1.9 .1M107.5 200.5h11.1M108.3 200.5h.1M108.4 200.4l-.9 .1M108.4 200.4l-.1 .1M109.5 200.4h1M109.5 200.4h-1.1M110.5 200.4h7.9M118.4 200.4h.1"/>
<path d="M118.5 200.4l.1 .1M119.5 200.5h8.7M121 200.4l-1.5 .1M121 200.4h.5M121 200.4l-.1 .1M121.5 200.4h1M122.5 200.4h5.6M128.1 200.4l.1 .1M166.4 200.4l.9 .1"/>
<circle cx="61" cy="110.8" r="1.5"/>
<circle cx="24.2" cy="190.2" r="1.5"/>
<circle cx="141.8" cy="190.2" r="1.5"/>
</g>
<path d="M150.8 69.6l2.2 .4h2.7" fill="none" stroke="#000" stroke-width=".2"/>
<text font-size="8.5" x="133" y="279.7">kbd-v5-dvt</text>
<g font-size="8.1">
<text x="25.2" y="8">4</text>
<text x="77.7" y="8">3</text>
<text x="127.7" y="8">2</text>
<text x="180.2" y="8">1</text>
<text x="3" y="30.4">F</text>
<text x="203" y="30.4">F</text>
<text x="2.8" y="79.6">E</text>
<text x="202.8" y="79.6">E</text>
<text x="2" y="129.6">D</text>
<text x="202" y="129.6">D</text>
<text x="1.7" y="179.6">C</text>
<text x="201.7" y="179.6">C</text>
<text x="2.7" y="229.6">B</text>
<text x="202.7" y="229.6">B</text>
<text x="2" y="278.9">A</text>
<text x="202" y="278.9">A</text>
<text x="25.2" y="295">4</text>
<text x="77.7" y="295">3</text>
<text x="127.7" y="295">2</text>
<text x="180.2" y="295">1</text>
</g>
<g font-size="4.7" fill="#808080">
<text x="157.4" y="25.7">0.20</text>
<text x="164.3" y="40.9">0.30</text>
<text x="130.6" y="54.8">0.60</text>
<text x="23.2" y="97.3">3x</text>
<text x="33.3" y="97.3">1.50 THRU</text>
</g>
<g font-size="4.7">
<text x="169.8" y="25.6">backing film</text>
<text x="113.2" y="33.7">key film 0.13</text>
<text x="165.3" y="46.8">button press</text>
<text x="165.3" y="51.3">element</text>
<text x="112.4" y="61">max key height</text>
<text x="143.6" y="82.3">DETAIL A</text>
<text x="141" y="86.8">SCALE 4 : 1</text>
<text x="178.4" y="109.4">A</text>
</g>
<text font-size="3.9" x="190.9" y="275.5">A4</text>
<g font-size="2">
<text x="20.6" y="234.6">UNLESS OTHERWISE SPECIFIED:</text>
<text x="20.6" y="237.1">DIMENSIONS ARE IN MILLIMETERS</text>
<text x="20.6" y="239.6">SURFACE FINISH:</text>
<text x="54.4" y="234.6">FINISH:</text>
<text x="101.3" y="234.5">DEBURR AND</text>
<text x="101.3" y="237">BREAK SHARP</text>
<text x="101.3" y="239.5">EDGES</text>
<text x="132.6" y="236">DO NOT SCALE DRAWING</text>
<text x="173.3" y="236.2">REVISION</text>
<text x="20.6" y="242.1">TOLERANCES:</text>
<text x="22.2" y="244.6">LINEAR:</text>
<text x="22.2" y="247.1">ANGULAR:</text>
<text x="34.3" y="252">NAME</text>
<text x="50" y="251.9">SIGNATURE</text>
<text x="67.2" y="251.9">DATE</text>
<text x="120.1" y="251.9">TITLE:</text>
<text x="20.6" y="256.1">DRAWN</text>
<text x="20.9" y="260.3">CHK'D</text>
<text x="20.4" y="264.4">APPV'D</text>
<text x="21.1" y="268.8">MFG</text>
<text x="21.5" y="273">Q.A</text>
<text x="75.6" y="272.5">MATERIAL:</text>
<text x="120" y="272.5">DWG NO.</text>
<text x="75.6" y="285.5">WEIGHT:</text>
<text x="120.1" y="285.6">SCALE:1:1</text>
<text x="164.5" y="285.6">SHEET 1 OF 1</text>
</g>
</svg>
